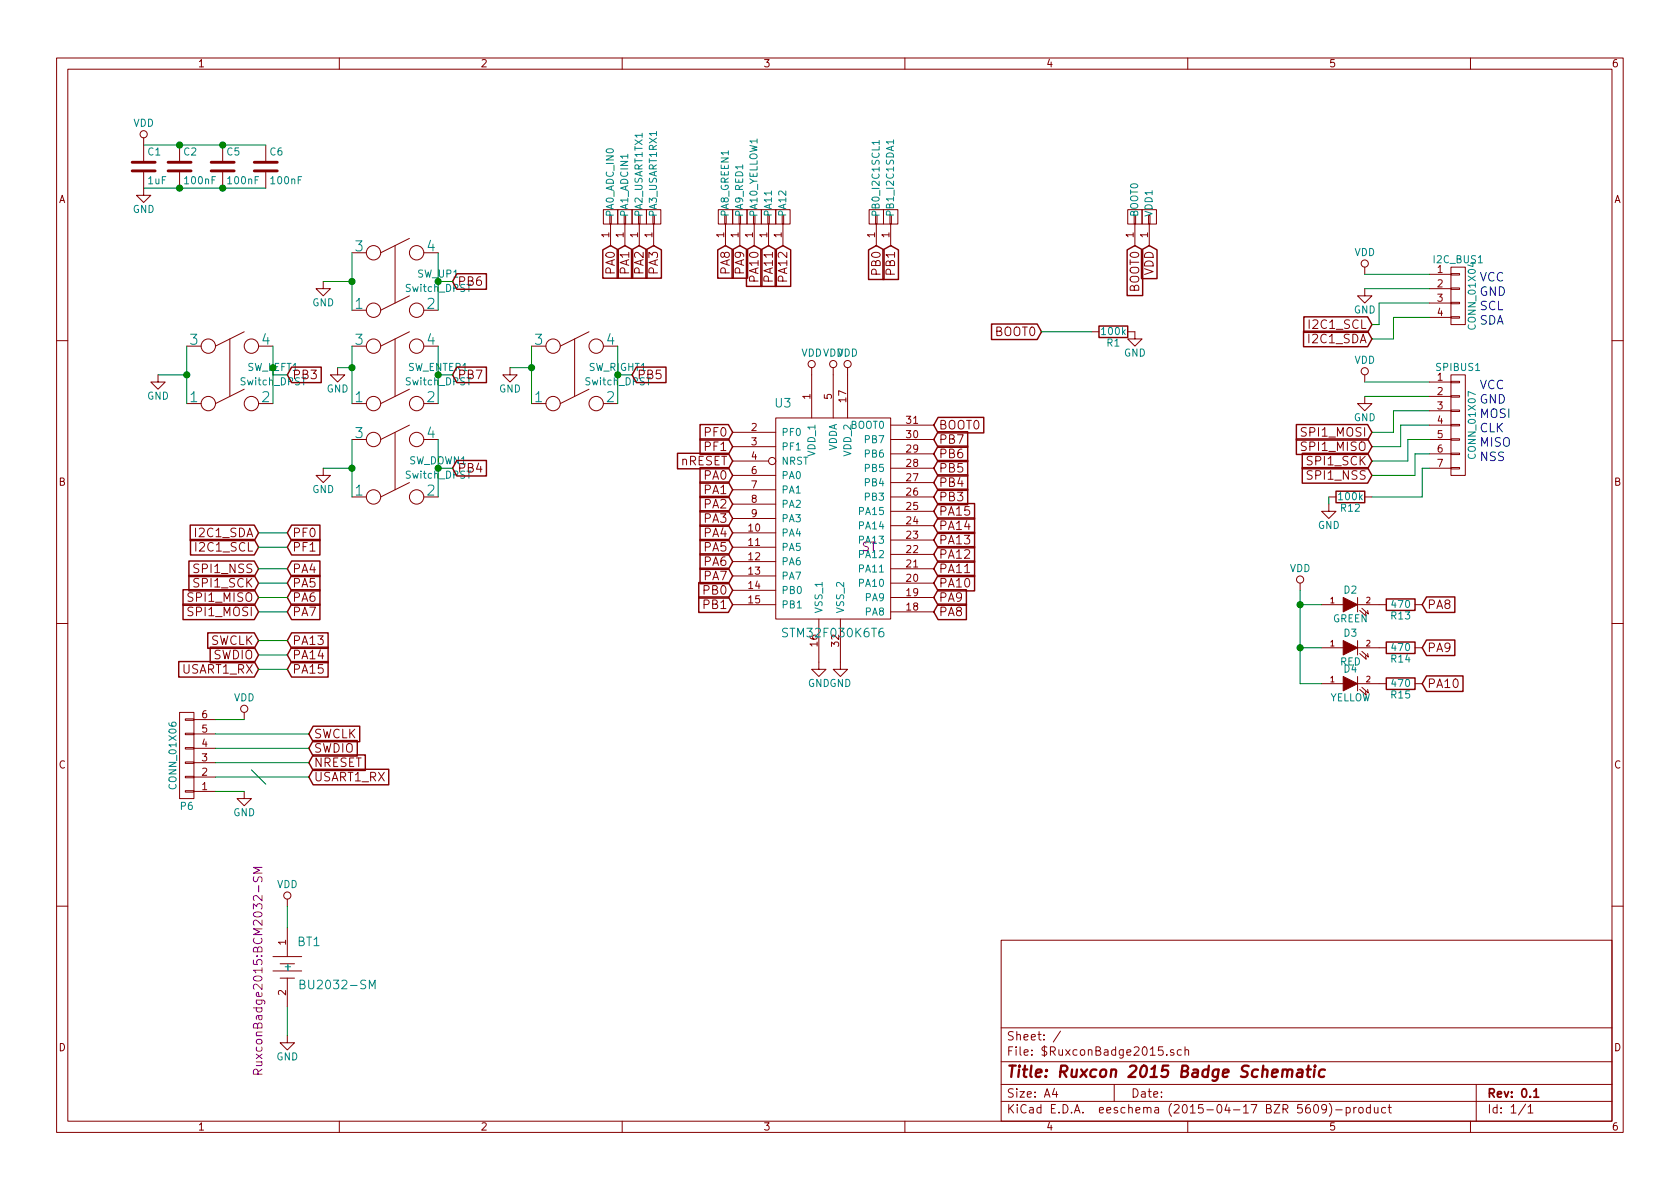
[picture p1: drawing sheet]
<svg xmlns="http://www.w3.org/2000/svg" width="297mm" height="210mm" viewBox="0 0 297 210" stroke-linecap="round" stroke-linejoin="round" font-family="sans-serif">
<g fill="none" stroke="#840000" stroke-width=".18">
<path d="M10 10.3h277v189.9h-277zM12 12.2h273v186.1h-273zM60 10.3v1.9M110 10.3v1.9M160 10.3v1.9M210 10.3v1.9M260 10.3v1.9M25.4 30.5v4h1.3l-1.3 1.3-1.3-1.3h1.3M25.4 24.4v4M31.7 25.6v2.8M31.7 30.5v2.8M39.4 25.6v2.8"/>
<path d="M39.4 30.5v2.8M47 25.6v2.8M47 30.5v2.8M106.7 37.1h2.5v2.5h-2.5zM107.8 38.1h.3v1.5h-.3zM107.9 39.6v3.8M109.2 37.1h2.6v2.5h-2.6zM110.4 38.1h.2v1.5h-.2zM110.5 39.6v3.8M111.8 37.1h2.5v2.5h-2.5zM112.9 38.1h.3v1.5h-.3zM113 39.6v3.8"/>
<path d="M114.3 37.1h2.5v2.5h-2.5zM115.4 38.1h.3v1.5h-.3zM115.6 39.6v3.8M127 37.1h2.5v2.5h-2.5zM128.1 38.1h.3v1.5h-.3zM128.3 39.6v3.8M129.5 37.1h2.6v2.5h-2.6zM130.7 38.1h.2v1.5h-.2zM130.8 39.6v3.8M132.1 37.1h2.5v2.5h-2.5zM133.2 38.1h.3v1.5h-.3zM133.3 39.6v3.8"/>
<path d="M134.6 37.1h2.6v2.5h-2.6zM135.8 38.1h.2v1.5h-.2zM135.9 39.6v3.8M137.2 37.1h2.5v2.5h-2.5zM138.3 38.1h.3v1.5h-.3zM138.4 39.6v3.8M153.7 37.1h2.5v2.5h-2.5zM154.8 38.1h.3v1.5h-.3zM154.9 39.6v3.8M156.2 37.1h2.5v2.5h-2.5zM157.4 38.1h.2v1.5h-.2zM157.5 39.6v3.8"/>
<path d="M199.4 37.1h2.5v2.5h-2.5zM200.5 38.1h.3v1.5h-.3zM200.7 39.6v3.8M201.9 37.1h2.6v2.5h-2.6zM203.1 38.1h.2v1.5h-.2zM203.2 39.6v3.8M40.6 59.9v10.2M43.2 58.7l-5.1 2.5M57.1 49.8v1.2h1.3l-1.3 1.3-1.2-1.3h1.2M62.2 54.9h2.6M69.8 43.4v10.2M69.8 59.9v10.2"/>
<path d="M72.4 58.7l-5.1 2.5M72.4 52.3l-5.1 2.6M72.4 42.2l-5.1 2.5M101.6 59.9v10.2M104.1 58.7l-5 2.5M193 58.7h1.3M199.4 58.7h1.3v1.2h1.2l-1.2 1.3-1.3-1.3h1.3M241.3 51v1.3h1.3l-1.3 1.3-1.3-1.3h1.3M241.3 47.2v1.3M252.7 48.5h3.8M252.7 51h3.8M252.7 53.6h3.8"/>
<path d="M252.7 56.1h3.8M256.5 56h1.6v.3h-1.6zM256.5 53.5h1.6v.2h-1.6zM256.5 50.9h1.6v.3h-1.6zM256.5 48.4h1.6v.2h-1.6zM256.5 47.2h2.6v10.2h-2.6zM10 60.2h2M27.9 66.3v1.3h1.3l-1.3 1.2-1.2-1.2h1.2M33 71.4h2.6M43.2 68.8l-5.1 2.6M59.7 65v1.3h1.3l-1.3 1.3-1.3-1.3h1.3M62.2 71.4h2.6"/>
<path d="M69.8 76.4v10.2M72.4 68.8l-5.1 2.6M72.4 75.2l-5.1 2.5M90.2 65v1.3h1.2l-1.2 1.3-1.3-1.3h1.3M94 71.4h2.5M104.1 68.8l-5 2.6M129.5 76.4h7.7M129.5 79h7.7M137.2 73.9h20.3v35.6h-20.3zM143.5 65v8.9M147.3 65v8.9M149.9 65v8.9"/>
<path d="M157.5 77.7h7.6M157.5 75.2h7.6M241.3 70.1v1.3h1.3l-1.3 1.2-1.3-1.2h1.3M241.3 66.3v1.3M252.7 77.7h3.8M252.7 75.2h3.8M252.7 67.6h3.8M252.7 70.1h3.8M252.7 72.6h3.8M256.5 66.3h2.6v17.8h-2.6zM256.5 77.6h1.6v.2h-1.6zM256.5 75.1h1.6v.2h-1.6z"/>
<path d="M256.5 72.5h1.6v.3h-1.6zM256.5 70h1.6v.2h-1.6zM256.5 67.4h1.6v.3h-1.6zM285 60.2h2M57.1 82.8v1.3h1.3l-1.3 1.2-1.2-1.2h1.2M62.2 87.9h2.6M72.4 85.3l-5.1 2.6M129.5 81.5h6.4M129.5 84.1h7.7M129.5 86.6h7.7M129.5 89.1h7.7M129.5 91.7h7.7"/>
<path d="M129.5 94.2h7.7M129.5 96.8h7.7M129.5 99.3h7.7M157.5 87.9h7.6M157.5 98h7.6M157.5 95.5h7.6M157.5 93h7.6M157.5 90.4h7.6M157.5 85.3h7.6M157.5 82.8h7.6M157.5 80.3h7.6M234.9 89.1v1.3h1.3l-1.3 1.3-1.2-1.3h1.2"/>
<path d="M234.9 87.9h1.3M241.3 87.9h1.3M252.7 82.8h3.8M252.7 80.3h3.8M256.5 82.7h1.6v.2h-1.6zM256.5 80.1h1.6v.3h-1.6zM10 110.3h2M129.5 106.9h7.7M129.5 101.8h7.7M129.5 104.4h7.7M144.8 109.5v8.9h1.2l-1.2 1.2-1.3-1.2h1.3M148.6 109.5v8.9h1.3l-1.3 1.2-1.3-1.2h1.3"/>
<path d="M157.5 103.1h7.6M157.5 100.6h7.6M157.5 108.2h7.6M157.5 105.7h7.6M229.9 103.1v1.3M233.7 106.9h3.8M233.7 114.5h3.8M240 105.7v2.5M240 113.3v2.5M240 119.6v2.6M240 106.9h5.1M240 114.5h5.1"/>
<path d="M240.4 107.9l1.2 1.1-.2-.7M240.4 115.6l1.2 1-.2-.7M240.8 107.6l1.1 1-.1-.7M240.8 115.2l1.1 1-.1-.6M250.2 106.9h1.3M250.2 114.5h1.3M285 110.3h2M31.7 126h2.6v15.2h-2.6zM32.8 127.1h1.5v.3h-1.5zM32.8 129.7h1.5v.2h-1.5zM32.8 132.2h1.5v.3h-1.5zM32.8 134.7h1.5v.3h-1.5z"/>
<path d="M32.8 137.3h1.5v.2h-1.5zM32.8 139.8h1.5v.3h-1.5zM34.3 139.9h3.8M34.3 137.4h3.8M34.3 134.9h3.8M34.3 132.3h3.8M34.3 129.8h3.8M34.3 127.2h3.8M43.2 139.9v1.3h1.2l-1.2 1.3-1.3-1.3h1.3M43.2 126v1.2M233.7 120.9h3.8M240 120.9h5.1"/>
<path d="M240.4 121.9l1.2 1-.2-.6M240.8 121.5l1.1 1-.1-.6M250.2 120.9h1.3M50.8 159v1.3M10 160.2h2M48.3 171.7h5M48.3 169.2h5M49.5 173h2.6M49.5 170.4h2.6M50.8 164.1v5.1M50.8 173v5M177 166.3h108v32h-108z"/>
<path d="M285 160.2h2M50.8 183.1v1.3h1.3l-1.3 1.3-1.3-1.3h1.3M60 198.3v1.9M110 198.3v1.9M160 198.3v1.9M177 194.8h108M177 191.8h108M177 187.8h108M177 181.8h108M186.4 192.5l-.3 1h.9M186.8 193v1M187.5 182.3l-1.3 2"/>
<path d="M197 191.8v3M206.3 186.5v.1M207.5 185.7a.37 .37 0 0 0-.6 .1l.1 .2 .5 .2 .1 .1-.2 .3-.5-.1M208.9 185.7l-.5-.1-.2 .3v.6l.2 .1 .5-.1M209.5 185.7l.2-.1 .4 .1 .1 .9M209.5 185.1v1.5M210 198.3v1.9M232.4 195.5l.2-.2a.81 .81 0 0 1 .6 .6 .81 .81 0 0 1-.3 .8l-.1 .1a.79 .79 0 0 1-.4-1.3zM234.5 196l-.2 .3h-.3l-.3-.3v-.4l.1-.2 .5-.1 .2 .2a1.19 1.19 0 0 1-.2 1.2l-.5 .1M235 195.1a1.71 1.71 0 0 1 0 2.3M236.2 196.3h1.1M238 195.9l.5-.1 .2 .3-.1 .6h-.6"/>
<path d="M238 195.8v1.5M239.4 195.8v1M239.8 195.8l-.4 .3M240.3 196l.2-.2 .4 .2 .1 .5-.1 .2-.4 .1-.2-.1zM242.3 195.9l-.4-.1-.3 .3 .1 .6 .2 .1 .4-.1M242.3 195.3v1.5M243 195.8l.1 .9 .3 .1 .2-.1M243.6 195.8v1M245 195.9l-.4-.1-.3 .3v.6l.3 .1 .4-.1M245.4 195.8h.6M245.6 195.3v1.3l.4 .2M260 198.3v1.9"/>
<path d="M261 191.8v6.5M269.7 195.2l-1.2 2M270.2 195.8l.4-.5v1.5M270.2 196.8h.8"/>
<circle cx="25.4" cy="23.7" r=".63"/>
<circle cx="66" cy="44.7" r="1.27"/>
<circle cx="66" cy="54.9" r="1.27"/>
<circle cx="73.7" cy="44.7" r="1.27"/>
<circle cx="73.7" cy="54.9" r="1.27"/>
<circle cx="241.3" cy="46.6" r=".63"/>
<circle cx="36.8" cy="71.4" r="1.27"/>
<circle cx="36.8" cy="61.2" r="1.27"/>
<circle cx="44.4" cy="61.2" r="1.27"/>
<circle cx="44.4" cy="71.4" r="1.27"/>
<circle cx="66" cy="77.7" r="1.27"/>
<circle cx="66" cy="61.2" r="1.27"/>
<circle cx="66" cy="71.4" r="1.27"/>
<circle cx="73.7" cy="77.7" r="1.27"/>
<circle cx="73.7" cy="61.2" r="1.27"/>
<circle cx="73.7" cy="71.4" r="1.27"/>
<circle cx="97.8" cy="71.4" r="1.27"/>
<circle cx="97.8" cy="61.2" r="1.27"/>
<circle cx="105.4" cy="71.4" r="1.27"/>
<circle cx="105.4" cy="61.2" r="1.27"/>
<circle cx="143.5" cy="64.4" r=".63"/>
<circle cx="147.3" cy="64.4" r=".63"/>
<circle cx="149.9" cy="64.4" r=".63"/>
<circle cx="241.3" cy="65.7" r=".63"/>
<circle cx="66" cy="87.9" r="1.27"/>
<circle cx="73.7" cy="87.9" r="1.27"/>
<circle cx="136.5" cy="81.5" r=".63"/>
<circle cx="229.9" cy="102.5" r=".63"/>
<circle cx="43.2" cy="125.3" r=".63"/>
<circle cx="50.8" cy="158.4" r=".63"/>
</g>
<path d="M271.2 193l.4-.5v1.5M271.2 194h.9" fill="none" stroke="#840000" stroke-width=".3"/>
<path d="M227.7 189.4a.52 .52 0 0 1 .7-.2v1.2M229.5 189.2h.8l-.1 1.2M230.3 189.6l-.7 .1a.4 .4 0 0 0-.3 .3 .4 .4 0 0 0 .2 .4l.7-.1M231 189.1h.8M231.4 188.4l-.2 1.8v.1l.4 .1M232.4 189.1l-.1 1.3M232.5 188.4v.2l.1-.1-.1-.1v.2M234.3 189.2a.7 .7 0 0 0-1.1 .3v.8l.3 .1 .6-.1" fill="none" stroke="#840000" stroke-width=".41"/>
<g fill="none" stroke="#840000" stroke-width=".25">
<path d="M80.8 48.4h5.2v2.7h-5.2l-.8-1.3zM106.6 44.2l1.3-.8 1.4 .8v5h-2.7zM109.1 44.2l1.4-.8 1.4 .8v5h-2.8zM111.7 44.2l1.3-.8 1.4 .8v5h-2.7zM114.2 44.2l1.4-.8 1.3 .8v5h-2.7zM126.9 44.2l1.4-.8 1.3 .8v5h-2.7zM129.4 44.2l1.4-.8 1.4 .8v5h-2.8zM132 44.2l1.3-.8 1.4 .8v6.4h-2.7zM134.5 44.2l1.4-.8 1.4 .8v6.4h-2.8zM137.1 44.2l1.3-.8 1.4 .8v6.4h-2.7zM153.6 44.2l1.3-.8 1.4 .8v5.2h-2.7zM156.1 44.2l1.4-.8 1.4 .8v5.2h-2.8z"/>
<path d="M175.3 57.3h8.1l.7 1.4-.7 1.3h-8.1zM194.3 57.7h5.1v2h-5.1zM199.3 44.2l1.4-.8 1.3 .8v8.1h-2.7zM201.8 44.2l1.4-.8 1.4 .8v5.1h-2.8zM230.5 58.6h11.3l.8 1.3-.8 1.4h-11.3zM230.5 56h11.3l.8 1.4-.8 1.4h-11.3zM51.6 64.9h5.2v2.8h-5.2l-.8-1.4zM80.8 64.9h5.2v2.8h-5.2l-.8-1.4zM112.5 64.9h5.3v2.8h-5.3l-.7-1.4zM123.8 77.6h5l.7 1.4-.7 1.4h-5zM123.8 75.1h5l.7 1.3-.7 1.4h-5zM165.9 73.8h8v2.7h-8l-.8-1.3z"/>
<path d="M165.9 76.3h5.2v2.8h-5.2l-.8-1.4zM165.9 78.9h5.2v2.7h-5.2l-.8-1.3zM229.2 75.1h12.6l.8 1.3-.8 1.4h-12.6zM229.2 77.6h12.6l.8 1.4-.8 1.4h-12.6zM33.4 99.2h11.6l.7 1.4-.7 1.3h-11.6zM33.6 92.9h11.4l.7 1.3-.7 1.4h-11.4zM33.7 95.4h11.3l.7 1.4-.7 1.3h-11.3zM51.6 95.4h5v2.7h-5l-.8-1.3zM51.6 92.9h5v2.7h-5l-.8-1.4zM51.6 99.2h5v2.7h-5l-.8-1.3zM80.8 81.4h5.2v2.8h-5.2l-.8-1.4zM119.8 80.2h9l.7 1.3-.7 1.4h-9z"/>
<path d="M123.8 82.7h5l.7 1.4-.7 1.3h-5zM123.8 85.2h5l.7 1.4-.7 1.4h-5zM123.8 87.8h5l.7 1.3-.7 1.4h-5zM123.8 90.3h5l.7 1.4-.7 1.4h-5zM123.8 92.9h5l.7 1.3-.7 1.4h-5zM123.8 95.4h5l.7 1.4-.7 1.3h-5zM123.8 97.9h5l.7 1.4-.7 1.4h-5zM165.9 81.4h5.2v2.8h-5.2l-.8-1.4zM165.9 84h5.2v2.7h-5.2l-.8-1.4zM165.9 86.5h5.2v2.7h-5.2l-.8-1.3zM165.9 89h6.4v2.8h-6.4l-.8-1.4zM165.9 91.6h6.4v2.7h-6.4l-.8-1.3z"/>
<path d="M165.9 94.1h6.4v2.8h-6.4l-.8-1.4zM165.9 96.7h6.4v2.7h-6.4l-.8-1.4zM165.9 99.2h6.4v2.7h-6.4l-.8-1.3zM230.3 80.2h11.5l.8 1.3-.8 1.4h-11.5zM230.3 82.7h11.5l.8 1.4-.8 1.3h-11.5zM236.2 86.9h5.1v2h-5.1zM31.6 117h13.4l.7 1.4-.7 1.3h-13.4zM32.4 104.3h12.6l.7 1.4-.7 1.3h-12.6zM32.4 106.8h12.6l.7 1.4-.7 1.4h-12.6zM33.4 101.7h11.6l.7 1.4-.7 1.4h-11.6zM36.7 111.9h8.3l.7 1.4-.7 1.3h-8.3zM37.2 114.4h7.8l.7 1.4-.7 1.4h-7.8z"/>
<path d="M51.6 101.7h5v2.8h-5l-.8-1.4zM51.6 104.3h5v2.7h-5l-.8-1.3zM51.6 106.8h5v2.8h-5l-.8-1.4zM51.6 111.9h6.4v2.7h-6.4l-.8-1.3zM51.6 114.4h6.4v2.8h-6.4l-.8-1.4zM51.6 117h6.4v2.7h-6.4l-.8-1.3zM123.5 103h5.3l.7 1.4-.7 1.4h-5.3zM123.5 105.6h5.3l.7 1.3-.7 1.4h-5.3zM123.8 100.5h5l.7 1.3-.7 1.4h-5zM165.9 101.7h6.4v2.8h-6.4l-.8-1.4zM165.9 104.3h5v2.7h-5l-.8-1.3zM165.9 106.8h5v2.8h-5l-.8-1.4z"/>
<path d="M245.1 105.9h5.1v2h-5.1zM245.1 113.5h5.1v2.1h-5.1zM245.1 119.9h5.1v2h-5.1zM252.2 105.6h5v2.7h-5l-.7-1.4zM252.2 113.2h5v2.7h-5l-.7-1.4zM252.2 119.5h6.5v2.8h-6.5l-.7-1.4zM55.4 128.4h8.2v2.8h-8.2l-.8-1.4zM55.4 131h7.8v2.7h-7.8l-.8-1.4zM55.4 133.5h9.2v2.7h-9.2l-.8-1.3zM55.4 136h13.3v2.8h-13.3l-.8-1.4z"/>
</g>
<path d="M23.4 30.2h4M23.4 28.7h4M29.7 30.2h4.1M29.7 28.7h4.1M37.3 30.2h4.1M37.3 28.7h4.1M45 30.2h4M45 28.7h4" fill="none" stroke="#840000" stroke-width=".51"/>
<path d="M155.4 24.8v.7M158 24.7v.7M53.1 174.1l.6-.1 .2-.2-.1-.3-.2-.2h-.5v1.5h.5l.3-.1v-.4l-.3-.2M65.3 174.8v-1.5l.5 1.1 .5-1.1v1.5" fill="none" stroke="#008484" stroke-width=".18"/>
<g fill="#840000" stroke="#840000" stroke-width=".18">
<path d="M237.5 105.7l2.5 1.2-2.5 1.3z"/>
<path d="M237.5 113.3l2.5 1.2-2.5 1.3z"/>
<path d="M237.5 119.6l2.5 1.3-2.5 1.3z"/>
</g>
<g fill="none" stroke="#008400" stroke-width=".18">
<path d="M25.4 25.6h21.6M25.4 33.3h21.6M57.1 49.8h5.1M62.2 44.7v10.2M77.5 44.7v10.2M184.1 58.7h8.9M241.3 51h11.4M241.3 48.5h11.4M252.7 53.6h-8.9v3.8h-1.2M252.7 56.1h-6.3v3.8h-3.8M27.9 66.3h5.1M33 61.2v10.2"/>
<path d="M48.3 61.2v10.2M59.7 65h2.5M62.2 61.2v10.2M62.2 77.7v10.2M77.5 61.2v10.2M77.5 77.7v10.2M90.2 65h3.8M94 61.2v10.2M109.2 61.2v10.2M241.3 67.6h11.4M241.3 70.1h11.4M252.7 72.6h-6.3v3.8h-3.8"/>
<path d="M252.7 75.2h-5.1v3.8h-5M252.7 77.7h-3.8v3.8h-6.3M45.7 94.2h5.1M45.7 96.8h5.1M57.1 82.8h5.1M234.9 87.9v1.2M252.7 82.8h-1.2v5.1h-8.9M252.7 80.3h-2.5v3.8h-7.6M45.7 100.6h5.1M45.7 103.1h5.1M45.7 105.7h5.1M45.7 108.2h5.1"/>
<path d="M45.7 113.3h5.1M45.7 115.8h5.1M45.7 118.4h5.1M229.9 104.4v16.5h3.8M229.9 114.5h3.8M229.9 106.9h3.8M38.1 139.9h5.1M38.1 127.2h5.1M38.1 129.8h16.5M38.1 132.3h16.5M38.1 134.9h16.5M38.1 137.4h16.5"/>
<path d="M44.4 136.1l2.6 2.6M50.8 160.3v3.8M50.8 178v5.1"/>
</g>
<g fill="#008400" stroke="#008400" stroke-width=".25">
<circle cx="31.8" cy="25.6" r=".51"/>
<circle cx="31.8" cy="33.3" r=".51"/>
<circle cx="39.4" cy="25.6" r=".51"/>
<circle cx="39.4" cy="33.3" r=".51"/>
<circle cx="229.9" cy="114.5" r=".51"/>
<circle cx="229.9" cy="106.9" r=".51"/>
<circle cx="33" cy="66.3" r=".51"/>
<circle cx="62.2" cy="49.8" r=".51"/>
<circle cx="62.2" cy="65" r=".51"/>
<circle cx="62.2" cy="82.8" r=".51"/>
<circle cx="94" cy="65" r=".51"/>
<circle cx="77.5" cy="66.3" r=".51"/>
<circle cx="77.5" cy="49.8" r=".51"/>
<circle cx="109.2" cy="66.3" r=".51"/>
<circle cx="77.5" cy="82.8" r=".51"/>
</g>
<path d="M44.9 155a.62 .62 0 0 0 .1 .8h.4l.3-.7h.5a.62 .62 0 0 1 .1 .8M46.3 153.4h-1.5l1.1 .5-1.1 .5h1.5M45.6 190l-.1-.8-.2-.1h-.3l-.2 .3v.6h1.5M46.3 189.1l-.7 .5" fill="none" stroke="#840084" stroke-width=".18"/>
<text font-size="2.8" fill="#840000" x="178" y="190.5">Title: Ruxcon 2015 Badge Schematic</text>
<g font-size="2.5" fill="#008484">
<text x="62.8" y="44.4">3</text>
<text x="75.5" y="44.4">4</text>
<text x="62.8" y="54.6">1</text>
<text x="75.5" y="54.6">2</text>
<text x="33.6" y="61">3</text>
<text x="46.3" y="61">4</text>
<text x="62.8" y="61">3</text>
<text x="75.5" y="61">4</text>
<text x="94.6" y="61">3</text>
<text x="107.3" y="61">4</text>
<text x="33.6" y="71.1">1</text>
<text x="46.3" y="71.1">2</text>
<text x="62.8" y="71.1">1</text>
<text x="75.5" y="71.1">2</text>
<text x="94.6" y="71.1">1</text>
<text x="107.3" y="71.1">2</text>
<text x="62.8" y="77.5">3</text>
<text x="75.5" y="77.5">4</text>
<text x="62.8" y="87.6">1</text>
<text x="75.5" y="87.6">2</text>
</g>
<g font-size="2.1" fill="#840000">
<text x="80.9" y="50.5">PB6</text>
<text x="108.7" y="48.5" transform="rotate(-90 108.7 48.5)">PA0</text>
<text x="111.3" y="48.5" transform="rotate(-90 111.3 48.5)">PA1</text>
<text x="113.8" y="48.5" transform="rotate(-90 113.8 48.5)">PA2</text>
<text x="116.3" y="48.5" transform="rotate(-90 116.3 48.5)">PA3</text>
<text x="129" y="48.5" transform="rotate(-90 129 48.5)">PA8</text>
<text x="131.6" y="48.5" transform="rotate(-90 131.6 48.5)">PA9</text>
<text x="134.1" y="49.7" transform="rotate(-90 134.1 49.7)">PA10</text>
<text x="136.7" y="49.7" transform="rotate(-90 136.7 49.7)">PA11</text>
<text x="139.2" y="49.7" transform="rotate(-90 139.2 49.7)">PA12</text>
<text x="155.7" y="48.5" transform="rotate(-90 155.7 48.5)">PB0</text>
<text x="158.2" y="48.5" transform="rotate(-90 158.2 48.5)">PB1</text>
<text x="201.4" y="51.7" transform="rotate(-90 201.4 51.7)">BOOT0</text>
<text x="204" y="48.8" transform="rotate(-90 204 48.8)">VDD</text>
<text x="175.9" y="59.4">BOOT0</text>
<text x="231.7" y="58.2">I2C1_SCL</text>
<text x="231.5" y="60.7">I2C1_SDA</text>
<text x="51.7" y="67.1">PB3</text>
<text x="80.9" y="67.1">PB7</text>
<text x="112.7" y="67.1">PB5</text>
<text x="124.7" y="77.2">PF0</text>
<text x="166" y="75.9">BOOT0</text>
<text x="230.5" y="77.2">SPI1_MOSI</text>
<text x="80.9" y="83.6">PB4</text>
<text x="120.2" y="82.3">nRESET</text>
<text x="124.7" y="79.8">PF1</text>
<text x="166" y="78.5">PB7</text>
<text x="166" y="81">PB6</text>
<text x="166" y="83.6">PB5</text>
<text x="230.5" y="79.8">SPI1_MISO</text>
<text x="231.4" y="82.3">SPI1_SCK</text>
<text x="124.5" y="84.8">PA0</text>
<text x="124.5" y="87.4">PA1</text>
<text x="124.5" y="89.9">PA2</text>
<text x="166" y="86.1">PB4</text>
<text x="166" y="88.6">PB3</text>
<text x="231.5" y="84.8">SPI1_NSS</text>
<text x="34.7" y="95">I2C1_SDA</text>
<text x="51.7" y="95">PF0</text>
<text x="124.5" y="92.5">PA3</text>
<text x="124.5" y="95">PA4</text>
<text x="166" y="91.2">PA15</text>
<text x="166" y="93.7">PA14</text>
<text x="34.7" y="101.3">SPI1_NSS</text>
<text x="34.9" y="97.5">I2C1_SCL</text>
<text x="51.7" y="97.5">PF1</text>
<text x="51.7" y="101.3">PA4</text>
<text x="124.5" y="97.5">PA5</text>
<text x="124.5" y="100.1">PA6</text>
<text x="166" y="96.3">PA13</text>
<text x="166" y="98.8">PA12</text>
<text x="166" y="101.3">PA11</text>
<text x="33.6" y="106.4">SPI1_MISO</text>
<text x="34.5" y="103.9">SPI1_SCK</text>
<text x="51.7" y="103.9">PA5</text>
<text x="51.7" y="106.4">PA6</text>
<text x="124.5" y="102.6">PA7</text>
<text x="124.5" y="105.2">PB0</text>
<text x="124.5" y="107.7">PB1</text>
<text x="166" y="103.9">PA10</text>
<text x="166" y="106.4">PA9</text>
<text x="252.4" y="107.7">PA8</text>
<text x="33.6" y="109">SPI1_MOSI</text>
<text x="51.7" y="109">PA7</text>
<text x="166" y="109">PA8</text>
<text x="32.2" y="119.1">USART1_RX</text>
<text x="37" y="114">SWCLK</text>
<text x="37.6" y="116.6">SWDIO</text>
<text x="51.7" y="114">PA13</text>
<text x="51.7" y="116.6">PA14</text>
<text x="51.7" y="119.1">PA15</text>
<text x="252.4" y="115.3">PA9</text>
<text x="252.4" y="121.7">PA10</text>
<text x="55.5" y="130.6">SWCLK</text>
<text x="55.5" y="133.1">SWDIO</text>
<text x="55.5" y="135.6">NRESET</text>
<text x="55.5" y="138.2">USART1_RX</text>
<text x="178" y="184">Sheet: /</text>
<text x="178" y="186.7">File: $RuxconBadge2015.sch</text>
<text x="178" y="196.9">KiCad E.D.A. eeschema (2015-04-17 BZR 5609)-product</text>
<text x="178" y="194.1">Size: A4</text>
<text x="200" y="194.1">Date:</text>
<text x="263" y="194.1">Rev: 0.1</text>
<text x="263" y="196.9">Id: 1/1</text>
</g>
<g font-size="2.1" fill="#0000c2">
<text x="261.6" y="49.8">VCC</text>
<text x="261.6" y="52.3">GND</text>
<text x="261.6" y="54.9">SCL</text>
<text x="261.6" y="57.4">SDA</text>
<text x="261.6" y="68.8">VCC</text>
<text x="261.6" y="71.4">GND</text>
<text x="261.6" y="73.9">MOSI</text>
<text x="261.6" y="76.4">CLK</text>
<text x="261.6" y="79">MISO</text>
<text x="261.6" y="81.5">NSS</text>
</g>
<g font-size="2.1" fill="#008484">
<text x="137.1" y="72.1">U3</text>
<text x="138.9" y="112.7">STM32F030K6T6</text>
<text x="52.6" y="167.3">BT1</text>
<text x="53.8" y="174.9">BU2032-SM</text>
</g>
<g font-size="2.1" fill="#840084">
<text x="152.3" y="97.5">ST</text>
<text x="46.4" y="188.2" transform="rotate(-90 46.4 188.2)">RuxconBadge2015:BCM2032-SM</text>
</g>
<g font-size="1.8" fill="#840000">
<text x="35" y="11.9">1</text>
<text x="85" y="11.9">2</text>
<text x="135" y="11.9">3</text>
<text x="185" y="11.9">4</text>
<text x="235" y="11.9">5</text>
<text x="285" y="11.9">6</text>
<text x="10.4" y="35.9">A</text>
<text x="285.4" y="35.9">A</text>
<text x="107.7" y="42" transform="rotate(-90 107.7 42)">1</text>
<text x="110.2" y="42" transform="rotate(-90 110.2 42)">1</text>
<text x="112.8" y="42" transform="rotate(-90 112.8 42)">1</text>
<text x="115.3" y="42" transform="rotate(-90 115.3 42)">1</text>
<text x="128" y="42" transform="rotate(-90 128 42)">1</text>
<text x="130.6" y="42" transform="rotate(-90 130.6 42)">1</text>
<text x="133.1" y="42" transform="rotate(-90 133.1 42)">1</text>
<text x="135.6" y="42" transform="rotate(-90 135.6 42)">1</text>
<text x="138.2" y="42" transform="rotate(-90 138.2 42)">1</text>
<text x="154.7" y="42" transform="rotate(-90 154.7 42)">1</text>
<text x="157.2" y="42" transform="rotate(-90 157.2 42)">1</text>
<text x="200.4" y="42" transform="rotate(-90 200.4 42)">1</text>
<text x="202.9" y="42" transform="rotate(-90 202.9 42)">1</text>
<text x="254.2" y="48.3">1</text>
<text x="254.2" y="50.8">2</text>
<text x="254.2" y="53.3">3</text>
<text x="254.2" y="55.9">4</text>
<text x="143.3" y="70.6" transform="rotate(-90 143.3 70.6)">1</text>
<text x="147.1" y="70.6" transform="rotate(-90 147.1 70.6)">5</text>
<text x="149.6" y="71.1" transform="rotate(-90 149.6 71.1)">17</text>
<text x="254.2" y="67.3">1</text>
<text x="254.2" y="69.8">2</text>
<text x="132.9" y="76.2">2</text>
<text x="160.3" y="77.5">30</text>
<text x="160.3" y="74.9">31</text>
<text x="254.2" y="72.4">3</text>
<text x="254.2" y="74.9">4</text>
<text x="254.2" y="77.5">5</text>
<text x="132.9" y="78.7">3</text>
<text x="132.9" y="81.3">4</text>
<text x="132.9" y="83.8">6</text>
<text x="160.3" y="82.5">28</text>
<text x="160.3" y="80">29</text>
<text x="254.2" y="80">6</text>
<text x="254.2" y="82.5">7</text>
<text x="10.4" y="85.9">B</text>
<text x="132.9" y="86.4">7</text>
<text x="132.9" y="88.9">8</text>
<text x="160.3" y="87.6">26</text>
<text x="160.3" y="85.1">27</text>
<text x="285.4" y="85.9">B</text>
<text x="132.4" y="94">10</text>
<text x="132.9" y="91.4">9</text>
<text x="160.3" y="95.2">23</text>
<text x="160.3" y="92.7">24</text>
<text x="160.3" y="90.2">25</text>
<text x="132.4" y="96.5">11</text>
<text x="132.4" y="99.1">12</text>
<text x="132.4" y="101.6">13</text>
<text x="160.3" y="100.3">21</text>
<text x="160.3" y="97.8">22</text>
<text x="132.4" y="104.1">14</text>
<text x="132.4" y="106.7">15</text>
<text x="160.3" y="102.9">20</text>
<text x="160.3" y="107.9">18</text>
<text x="160.3" y="105.4">19</text>
<text x="144.5" y="114.2" transform="rotate(-90 144.5 114.2)">16</text>
<text x="148.3" y="114.2" transform="rotate(-90 148.3 114.2)">32</text>
<text x="35.7" y="129.5">5</text>
<text x="35.7" y="127">6</text>
<text x="10.4" y="135.9">C</text>
<text x="35.7" y="137.2">2</text>
<text x="35.7" y="134.6">3</text>
<text x="35.7" y="132.1">4</text>
<text x="285.4" y="135.9">C</text>
<text x="35.7" y="139.7">1</text>
<text x="50.5" y="167.1" transform="rotate(-90 50.5 167.1)">1</text>
<text x="50.5" y="176" transform="rotate(-90 50.5 176)">2</text>
<text x="10.4" y="185.9">D</text>
<text x="285.4" y="185.9">D</text>
<text x="35" y="199.9">1</text>
<text x="85" y="199.9">2</text>
<text x="135" y="199.9">3</text>
<text x="185" y="199.9">4</text>
<text x="235" y="199.9">5</text>
<text x="285" y="199.9">6</text>
</g>
<g font-size="1.8" fill="#008484">
<text x="23.5" y="22.4">VDD</text>
<text x="26.2" y="27.5">C1</text>
<text x="32.5" y="27.5">C2</text>
<text x="40.1" y="27.5">C5</text>
<text x="47.8" y="27.5">C6</text>
<text x="26.2" y="32.6">1uF</text>
<text x="32.8" y="32.6">100nF</text>
<text x="40.4" y="32.6">100nF</text>
<text x="48" y="32.6">100nF</text>
<text x="23.4" y="37.6">GND</text>
<text x="108.5" y="38.2" transform="rotate(-90 108.5 38.2)">PA0_ADC_IN0</text>
<text x="111" y="38.2" transform="rotate(-90 111 38.2)">PA1_ADCIN1</text>
<text x="113.6" y="38.2" transform="rotate(-90 113.6 38.2)">PA2_USART1TX1</text>
<text x="116.1" y="38.1" transform="rotate(-90 116.1 38.1)">PA3_USART1RX1</text>
<text x="128.8" y="38.2" transform="rotate(-90 128.8 38.2)">PA8_GREEN1</text>
<text x="131.4" y="38.2" transform="rotate(-90 131.4 38.2)">PA9_RED1</text>
<text x="133.9" y="38.3" transform="rotate(-90 133.9 38.3)">PA10_YELLOW1</text>
<text x="136.4" y="38.1" transform="rotate(-90 136.4 38.1)">PA11</text>
<text x="139" y="38.1" transform="rotate(-90 139 38.1)">PA12</text>
<text x="155.5" y="37.8" transform="rotate(-90 155.5 37.8)">PB0_I2C1SCL1</text>
<text x="158" y="37.8" transform="rotate(-90 158 37.8)">PB1_I2C1SDA1</text>
<text x="201.2" y="38.3" transform="rotate(-90 201.2 38.3)">BOOT0</text>
<text x="203.8" y="38.3" transform="rotate(-90 203.8 38.3)">VDD1</text>
<text x="239.4" y="45.3">VDD</text>
<text x="253.6" y="46.5">I2C_BUS1</text>
<text x="71.8" y="51.6">Switch_DPST</text>
<text x="55.2" y="54.1">GND</text>
<text x="194.9" y="59.2">100k</text>
<text x="239.3" y="55.4">GND</text>
<text x="260.9" y="58" transform="rotate(-90 260.9 58)">CONN_01X04</text>
<text x="141.7" y="63">VDDVDD</text>
<text x="148" y="63">VDD</text>
<text x="195.7" y="61.3">R1</text>
<text x="198.7" y="63">GND</text>
<text x="239.4" y="64.3">VDD</text>
<text x="254" y="65.6">SPIBUS1</text>
<text x="26" y="70.7">GND</text>
<text x="42.6" y="68.1">Switch_DPST</text>
<text x="57.7" y="69.4">GND</text>
<text x="71.8" y="68.1">Switch_DPST</text>
<text x="88.2" y="69.4">GND</text>
<text x="103.5" y="68.1">Switch_DPST</text>
<text x="138.2" y="77.1">PF0</text>
<text x="150.4" y="75.8">BOOT0</text>
<text x="239.3" y="74.5">GND</text>
<text x="138.2" y="79.6">PF1</text>
<text x="138.2" y="82.2">NRST</text>
<text x="144.1" y="80.6" transform="rotate(-90 144.1 80.6)">VDD_1</text>
<text x="148" y="79.9" transform="rotate(-90 148 79.9)">VDDA</text>
<text x="150.5" y="80.6" transform="rotate(-90 150.5 80.6)">VDD_2</text>
<text x="153" y="78.4">PB7</text>
<text x="153" y="83.4">PB5</text>
<text x="153" y="80.9">PB6</text>
<text x="260.9" y="80.8" transform="rotate(-90 260.9 80.8)">CONN_01X07</text>
<text x="55.2" y="87.2">GND</text>
<text x="71.8" y="84.6">Switch_DPST</text>
<text x="138.2" y="84.7">PA0</text>
<text x="138.2" y="87.2">PA1</text>
<text x="138.2" y="89.8">PA2</text>
<text x="153" y="88.5">PB3</text>
<text x="153" y="86">PB4</text>
<text x="236.8" y="88.4">100k</text>
<text x="138.2" y="92.3">PA3</text>
<text x="138.2" y="94.9">PA4</text>
<text x="152" y="93.6">PA14</text>
<text x="152" y="91.1">PA15</text>
<text x="233" y="93.5">GND</text>
<text x="237.1" y="90.5">R12</text>
<text x="138.2" y="97.4">PA5</text>
<text x="138.2" y="99.9">PA6</text>
<text x="152" y="101.2">PA11</text>
<text x="152" y="98.7">PA12</text>
<text x="152" y="96.1">PA13</text>
<text x="228" y="101.1">VDD</text>
<text x="138.2" y="102.5">PA7</text>
<text x="138.2" y="105">PB0</text>
<text x="138.2" y="107.6">PB1</text>
<text x="152" y="103.8">PA10</text>
<text x="153" y="106.3">PA9</text>
<text x="237.6" y="104.9">D2</text>
<text x="246.2" y="107.5">470</text>
<text x="145.4" y="108.5" transform="rotate(-90 145.4 108.5)">VSS_1</text>
<text x="149.2" y="108.5" transform="rotate(-90 149.2 108.5)">VSS_2</text>
<text x="153" y="108.8">PA8</text>
<text x="235.6" y="110">GREEN</text>
<text x="237.6" y="112.6">D3</text>
<text x="246" y="109.5">R13</text>
<text x="236.9" y="117.6">RED</text>
<text x="237.6" y="118.9">D4</text>
<text x="246" y="117.1">R14</text>
<text x="246.2" y="115.1">470</text>
<text x="41.3" y="124">VDD</text>
<text x="142.8" y="121.5">GNDGND</text>
<text x="235" y="124">YELLOW</text>
<text x="246" y="123.5">R15</text>
<text x="246.2" y="121.5">470</text>
<text x="31.2" y="139.2" transform="rotate(-90 31.2 139.2)">CONN_01X06</text>
<text x="32" y="143.2">P6</text>
<text x="41.2" y="144.3">GND</text>
<text x="48.9" y="157">VDD</text>
<text x="51.4" y="172" transform="rotate(-90 51.4 172)">-</text>
<text x="51.4" y="171.2" transform="rotate(-90 51.4 171.2)">+</text>
<text x="48.8" y="187.5">GND</text>
</g>
<g font-size="1.8" fill="#008400">
<text x="73.8" y="49.1">SW_UP1</text>
<text x="43.6" y="65.6">SW_LEFT1</text>
<text x="72.1" y="65.6">SW_ENTER1</text>
<text x="104.1" y="65.6">SW_RIGHT1</text>
<text x="72.3" y="82.1">SW_DOWN1</text>
</g>
<g font-size="1.4" fill="#840000">
<text x="235.2" y="106.7">1</text>
<text x="241.6" y="106.7">2</text>
<text x="235.2" y="114.3">1</text>
<text x="241.6" y="114.3">2</text>
<text x="235.2" y="120.6">1</text>
<text x="241.6" y="120.6">2</text>
</g>
</svg>
